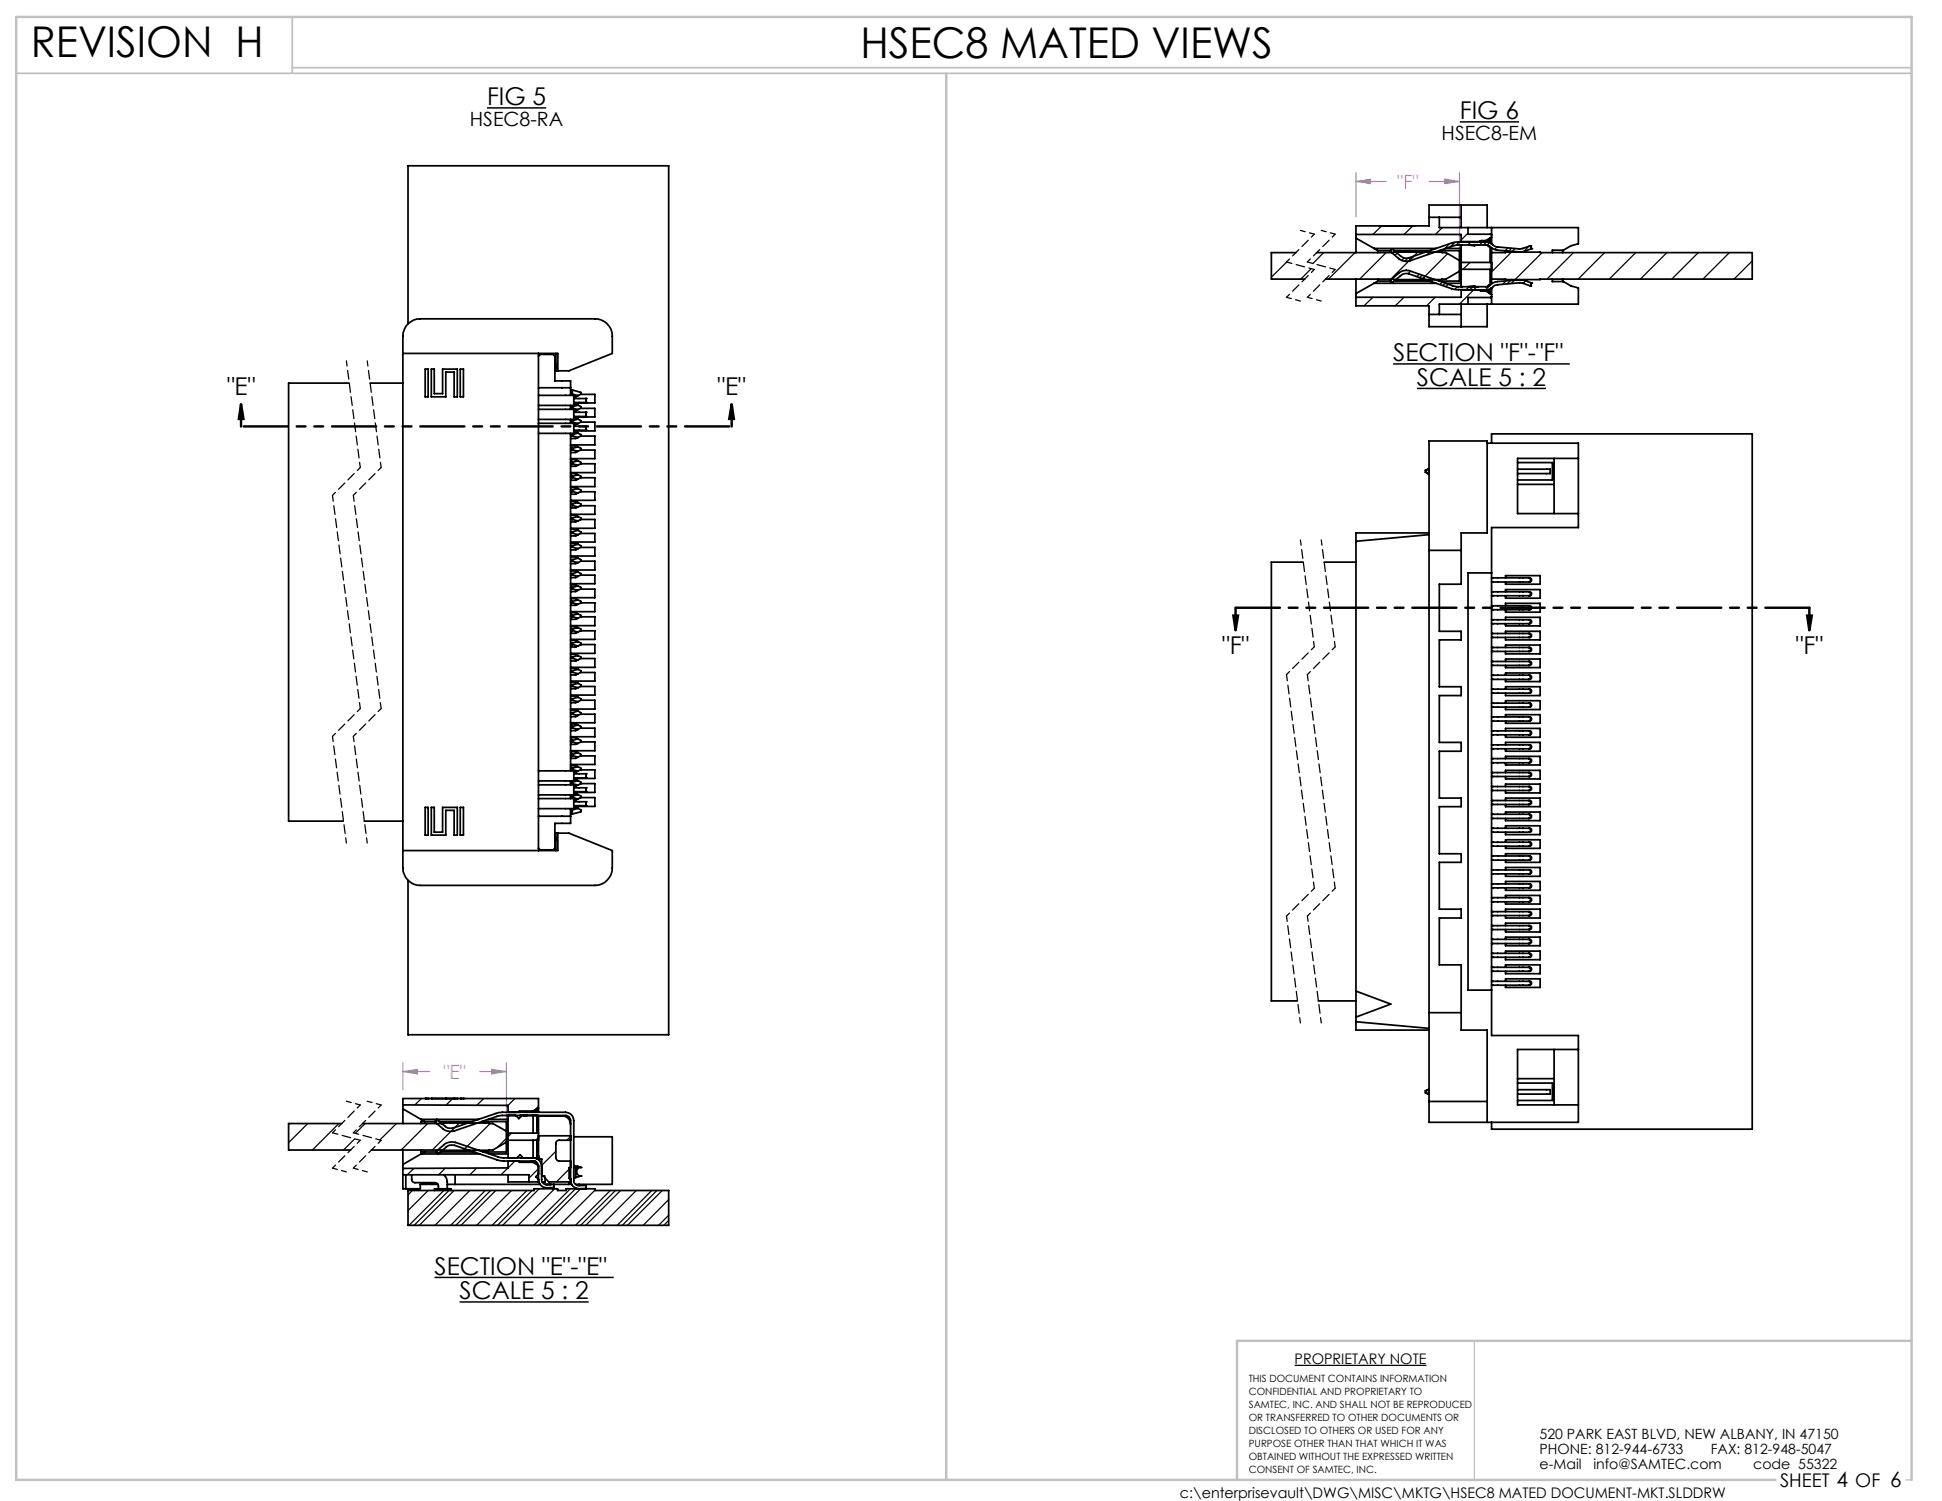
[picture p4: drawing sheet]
<svg xmlns="http://www.w3.org/2000/svg" width="279mm" height="216mm" viewBox="0 0 279 216" stroke-linecap="round" stroke-linejoin="round" font-family="sans-serif">
<path d="M212.1 192.9v20M274.2 212.9h.8" fill="none" stroke="#c0c0c0" stroke-width=".18"/>
<path d="M2.3 10.5h272.7M42.1 2.4v8.1M42.1 9.7h232.9" fill="none" stroke="#c0c0c0" stroke-width=".25"/>
<path d="M136.1 10.5v202.4M275 192.9h-97v20M255.4 212.9h-253.1v-210.5h272.7v210.5" fill="none" stroke="#c0c0c0" stroke-width=".35"/>
<path d="M70.1 15.5h8.5M210 17.5h8.5M200.4 52.3h25.4M203.9 55.9h18.5M62.5 183.7h25.8M66.1 187.3h18.6" fill="none" stroke="#000" stroke-width=".21"/>
<path d="M34.7 58.1l.3 2.2h-.6zM34.7 58.1v3.2M105.3 58.1l.3 2.2h-.7zM105.3 58.1v3.2M177.4 88.5h.7l-.3 2.2zM177.8 87.4v3.3M260 88.5h.7l-.4 2.2zM260.3 87.4v3.3" fill="none" stroke="#000" stroke-width=".35"/>
<path d="M195.1 26.1l2.1-.3v.6zM195.1 24.8v6.4M195.1 26.1h4.3M205.6 26.1h4.4M207.9 25.8l2.1 .3-2.1 .3zM210 24.8v11.4M58 154.1l2.1-.3v.7zM58 152.9v3.8M58 154.1h3.8M69 154.1h3.8M70.7 153.8l2.1 .3-2.1 .4zM72.8 152.9v8.5" fill="none" stroke="#f0f" stroke-width=".18"/>
<path d="M185.1 37.7l4 1.1M188.1 37.7l4 1.1M49.8 51.9l2 15.3M52.8 51.9l2 15.3M187.1 77.7l2 15.3M190.1 77.7l2 15.3M47.8 105.9l2 15.4M50.8 105.9l2 15.4M185.1 131.8l2 15.3M188.1 131.8l2 15.3M47.8 162.9l4 1.1M50.8 162.9l4 1.1" fill="none" stroke="#000" stroke-width=".18" stroke-dasharray="1.3 .6" stroke-dashoffset=".5"/>
<g fill="none" stroke="#000" stroke-width=".18" stroke-dasharray="1.3 .6" stroke-dashoffset=".7">
<path d="M189.1 33.7l-4 4M189.1 38.8l-4 4M192.1 33.7l-4 4M192.1 38.8l-4 4M51.8 67.2l-4 4M54.8 67.2l-4 4M189.1 93l-4 4M192.1 93l-4 4M51.8 101.9l-4 4M54.8 101.9l-4 4M189.1 127.8l-4 4M192.1 127.8l-4 4"/>
<path d="M51.8 158.9l-4 4M54.8 158.9l-4 4M51.8 164l-4 4M54.8 164l-4 4"/>
</g>
<path d="M47.8 71.2l4 30.7M50.8 71.2l4 30.7M185.1 97l4 30.8M188.1 97l4 30.8" fill="none" stroke="#000" stroke-width=".18" stroke-dasharray="1.3 .6" stroke-dashoffset=".4"/>
<path d="M187.1 33.1l2 .6M190.1 33.1l2 .6M185.1 42.8l2 .5M188.1 42.8l2 .5M49.8 158.4l2 .5M52.8 158.4l2 .5M47.8 168l2 .6M50.8 168l2 .6" fill="none" stroke="#000" stroke-width=".18" stroke-dasharray="1.3 .6" stroke-dashoffset=".6"/>
<path d="M34.7 61.3h70.6" fill="none" stroke="#000" stroke-width=".35" stroke-dasharray="6.3 1.3 1.3 1.3 1.3 1.3" stroke-dashoffset="-.4"/>
<path d="M177.8 87.4h82.5" fill="none" stroke="#000" stroke-width=".35" stroke-dasharray="6.3 1.3 1.3 1.3 1.3 1.3"/>
<g fill="#000">
<path d="M34.7 58.1l.3 2.2h-.6zM105.3 58.1l.3 2.2h-.7z"/>
<path d="M177.4 88.5h.7l-.3 2.2zM260 88.5h.7l-.4 2.2z"/>
</g>
<path d="M70.7 153.8l2.1 .3-2.1 .4zM58 154.1l2.1-.3v.7zM195.1 26.1l2.1-.3v.6zM207.9 25.8l2.1 .3-2.1 .3z" fill="#f0f"/>
<g fill="none" stroke="#000" stroke-width=".25">
<path d="M186.4 36.3h-3.5v3.8h4.8M189.4 36.3h18.1h.5l2 1.2M195.1 33.7v2.6M195.1 33.7h15.1v1.1M195.1 34.3l2.6 1.4M197.7 35.7h8.9M197.7 35.7l.5 .4M198.2 36.1h1.9M198.2 36.1v.2M198.4 32.5h.1M198.8 32.5h.1M199.2 32.5h.1"/>
<path d="M200.3 35.8h.1M200.3 35.8l-.2 .3M200.6 36.1h5.1M201.1 32.5h.1M202.2 32.5h.1M202.6 32.5h.1M203 32.5h.1M203.4 32.5h.1M205.6 31.3h4.6M207.1 31.3v1.4h20v2.4l-1.1 .2-1.1 .7h-1.6v.3M207.1 36.1h2.9v4.3h-2.9M208 35.7h2.2"/>
<path d="M210 39l-2 1.1-.5 .1-16.8-.1M210.2 35.2v6M210.2 35.2h.1M210.2 29.5v3.2M210.2 37.7h4.4M210.2 38.7h4.4M211.2 32.7v1h3.3l.1 .1M211.2 35.2l1 .1v-.1M212 35.2l-2.8 .1-6.3 2.2a1.6 1.6 0 0 1-1.7-.3l-1.1-1v-.1M212 35.2h.6M212.6 35.2h1.4l1.2 .7 3.4 .3h.7l1-.4M213.7 34.8l.6 .1 .9 .6 3.4 .3h.4l1.2-.5"/>
<path d="M213.7 34.8l-4.5 .1-6.5 2.2a1.32 1.32 0 0 1-1.2-.3l-1.2-1M213.7 34.8h.8l.1 .3M213.8 34.6l-.3 .1h-3.3M213.8 34.6h-.7l-.3 .1M214 35.2l.2 .3v-.2M214 32.7v-3.2h-8.4v3h-10.5v1.2M214.2 34.4v.4M214.4 34.2v.6M214.4 35.5v2.2M214.4 38.7v2.3M214.6 36.3h37.5v3.8h-37.5M214.6 32.7v2.4"/>
<path d="M214.6 35.7v5.1M214.6 34.1l-.8 .5M220.2 35.3h.1M220.2 35.3l.1 .5M220.3 35.8h.1M224.8 36v.3M50.2 55.1h-8.7v63h7.9M53.2 55.1h4.8M58 50.8h22.3v2.5M58.7 46.6v-22.8h37.5v125h-37.5v-22.2M61.2 53.1h.4v4h-.4zM62.1 53.1h.4v3.5h1.2v-3.5h2.1v4h-.5v-3.6h-1.2v3.6h-2z"/>
<path d="M66.2 53.1h.5v4h-.5zM77.5 58.9h5v1.4h-5M77.5 56.9h5v1.4h-5M77.5 55.8h4.6M77.5 51.2l.2-.2h1.9l.2 .2v3.6h2.3v2.1M77.5 50.8v71.5M79.8 52.4h.2v.4h-.2M79.8 53.3h2l6.3-2.5v-2.4a2.47 2.47 0 0 0-2.5-2.5h-25.1a2.47 2.47 0 0 0-2.5 2.5v76.4a2.53 2.53 0 0 0 2.5 2.6h25.1a2.53 2.53 0 0 0 2.5-2.6v-2.5l-6.3-2.5h-2M80 50.8v1.6M80 52.8v.5M82.1 58.3v.6M82.1 56.1h.2"/>
<path d="M82.1 56.7h.2M82.1 58.5h.2M82.1 58.7h.2M82.3 56.1l1.3 .3v.3l-.5 .2M82.3 56.7l.8 .2M82.3 56.1v.6M82.3 58.5v.2M82.3 58.7l.8 .2M82.5 59.9h1.8M82.5 59.3h1.8M82.5 57.9h1.8M82.5 57.3h1.8"/>
<path d="M82.5 58.1l.6 .2M83.1 58.3l.5 .2v.2l-.5 .2M83.1 56.9l-.3 .2h-.3M83.1 58.3l-.8 .2M83.1 58.9l-.3 .2h-.3M83.5 56.7h2.1v1.3h-3.1M83.5 58.7h2.1v1.3h-3.1M84.3 59.9h.1M84.3 59.3h.1M84.3 57.9h.1M84.3 57.3h.1M84.3 57.3v.6"/>
<path d="M84.3 59.3v.6M195.1 40.1v2.7M195.1 42.8v1.2h10.5v3h8.4v-3.3M197.7 40.7l-2.6 1.5M197.7 40.7h8.9M198.2 40.4h1.9M198.2 40.4l-.5 .3M198.2 40.1v.3M200.1 40.4v-.1l1.1-1a1.6 1.6 0 0 1 1.7-.3l6.3 2.2h2.8M200.1 40.4l.2 .3M200.3 40.7l1.2-1a1.32 1.32 0 0 1 1.2-.3l6.5 2.2 4.5 .1M200.3 40.7h.1"/>
<path d="M200.6 40.4h5.1M205.6 45.2h4.6M208 40.7h2.2M210.2 41.2h.1M210.2 41.7v1.1h-15.1M210.2 43.7v3.3M210.2 41.7h3.3l.3 .2M211.2 41.2l1-.1v.1M212 41.2h.1M212 41.2h.6M212.8 41.7l.3 .2h.7M213.8 41.9l.8 .5"/>
<path d="M214.2 41.2v-.2l-.2 .2M214.2 41.7v.4M214.4 41.7v.6M214.6 41.4l-.1 .3h-.8M214.6 42.7l-.1 .1h-3.3v.9M214.6 41.4v2.3M220.2 41.1l-1.2-.4h-.4l-3.4 .3-1 .6-.5 .1M220.2 41.1h.1M220.3 40.7l-1-.4h-.7l-3.4 .2-1.2 .7h-1.4M220.3 40.7h.1M220.3 40.7l-.1 .4M223.3 40.1v.4h1.6l1.1 .6 1.1 .3v2.3h-20v1.5"/>
<path d="M224.8 40.1v.4M77.5 60.9h5v1.4h-5M82.1 60.7h.2M82.1 66.7h.2M82.1 74.7h.2M82.1 60.3v.6M82.1 62.3v48.6M82.1 60.5h.2M82.1 62.5h.2M82.1 62.7h.2M82.1 64.5h.2M82.1 64.1h.7l.3 .2"/>
<path d="M82.1 64.7h.2M82.1 66.5h.2M82.1 66.1h.7l.3 .2M82.1 68.5h.2M82.1 68.1h.7l.3 .2M82.1 68.7h.2M82.1 70.5h.2M82.1 70.1h.7l.3 .2M82.1 70.7h.2M82.1 72.5h.2M82.1 72.1h.7l.3 .2M82.1 72.7h.2"/>
<path d="M82.1 74.5h.2M82.1 74.1h.7l.3 .2M82.1 76.5h.2M82.1 76.1h.7l.3 .2M82.1 76.7h.2M82.1 78.5h.2M82.1 78.1h.7l.3 .2M82.1 78.7h.2M82.3 60.5v.2M82.3 62.5v.2M82.3 64.5v.2M82.3 66.5v.2"/>
<path d="M82.3 68.5v.2M82.3 70.5v.2M82.3 72.5v.2M82.3 74.5v.2M82.3 76.5v.2M82.3 78.5v.2M82.3 60.7l.8 .2M82.3 62.7l.8 .2M82.3 64.7l.8 .2M82.3 66.7l.8 .2M82.3 68.7l.8 .2M82.3 70.7l.8 .2"/>
<path d="M82.3 72.7l.8 .2M82.3 74.7l.8 .2M82.3 76.7l.8 .2M82.3 78.7l.8 .2M82.5 61.9h1.8M82.5 61.3h1.8M82.5 60.1h.3l.3 .2M82.5 62.1h.3l.3 .2M83.1 60.3l.5 .2v.2l-.5 .2M83.1 62.3l.5 .2v.2l-.5 .2M83.1 64.3l.5 .2v.2l-.5 .2M83.1 66.3l.5 .2v.2l-.5 .2"/>
<path d="M83.1 68.3l.5 .2v.2l-.5 .2M83.1 70.3l.5 .2v.2l-.5 .2M83.1 72.3l.5 .2v.2l-.5 .2M83.1 74.3l.5 .2v.2l-.5 .2M83.1 76.3l.5 .2v.2l-.5 .2M83.1 78.3l.5 .2v.2l-.5 .2M83.1 60.3l-.8 .2M83.1 60.9l-.6 .2M83.1 62.3l-.8 .2M83.1 62.9l-.3 .2h-.7M83.1 64.3l-.8 .2M83.1 64.9l-.3 .2h-.7"/>
<path d="M83.1 66.3l-.8 .2M83.1 66.9l-.3 .2h-.7M83.1 68.3l-.8 .2M83.1 68.9l-.3 .2h-.7M83.1 70.3l-.8 .2M83.1 70.9l-.3 .2h-.7M83.1 72.3l-.8 .2M83.1 72.9l-.3 .2h-.7M83.1 74.3l-.8 .2M83.1 74.9l-.3 .2h-.7M83.1 76.3l-.8 .2M83.1 76.9l-.3 .2h-.7"/>
<path d="M83.1 78.3l-.8 .2M83.1 78.9l-.3 .2h-.7M83.5 60.7h2.1v1.3h-3.1M83.5 62.7h2.1v1.3h-3.5M83.5 64.7h2.1v1.3h-3.5M83.5 66.7h2.1v1.3h-3.5M83.5 68.7h2.1v1.3h-3.5M83.5 70.7h2.1v1.3h-3.5M83.5 72.7h2.1v1.3h-3.5M83.5 74.7h2.1v1.3h-3.5M83.5 76.7h2.1v1.3h-3.5M83.5 78.7h2.1v1.3h-3.5"/>
<path d="M84.3 61.9h.1M84.3 61.3h.1M84.3 61.3v.6M205.6 68.1h.1M205.6 67.5l-.5 .1v.3l.5 .2M205.6 67.5v.6M205.6 67.5h.1M205.6 76.7h-10.5v71.5h10.5M205.6 79.2h4.6M205.6 76.9l-10.5 1M214 63.7h13.1v12.2h-12.5v73h12.5v12.5h-21.5v-98h8.4v13.3h-3.8v7.3h-3.1v6.8h3.1v1.2h-3.1v6.8h3.1v1.2h-3.1v6.8h3.1v1.3h-3.1v6.7h3.1v1.2h-3.1v6.8h3.1v1.2h-3.1v6.8h3.1v1.2h-3.1v6.8h3.1v9.4h3.8v13.2M214.6 63.7v-1.3h37.5v100h-37.5v-1"/>
<path d="M218.3 67.5h4.7v.6h-4.7M218.3 66.5h5v2.5h-5M218.3 69.7h5.3M223.6 65.9v8M227.1 65.9h-8.8v8h8.8M82.1 80.7h.2M82.1 86.7h.2M82.1 92.7h.2M82.1 80.5h.2M82.1 80.1h.7l.3 .2M82.1 82.5h.2M82.1 82.1h.7l.3 .2"/>
<path d="M82.1 82.7h.2M82.1 84.5h.2M82.1 84.1h.7l.3 .2M82.1 84.7h.2M82.1 86.5h.2M82.1 86.1h.7l.3 .2M82.1 88.5h.2M82.1 88.1h.7l.3 .2M82.1 88.7h.2M82.1 90.5h.2M82.1 90.1h.7l.3 .2M82.1 90.7h.2"/>
<path d="M82.1 92.5h.2M82.1 92.1h.7l.3 .2M82.1 94.5h.2M82.1 94.1h.7l.3 .2M82.1 94.7h.2M82.1 96.5h.2M82.1 96.1h.7l.3 .2M82.1 96.7h.2M82.1 98.5h.2M82.1 98.1h.7l.3 .2M82.1 98.7h.2M82.3 80.5v.2"/>
<path d="M82.3 82.5v.2M82.3 84.5v.2M82.3 86.5v.2M82.3 88.5v.2M82.3 90.5v.2M82.3 92.5v.2M82.3 94.5v.2M82.3 96.5v.2M82.3 98.5v.2M82.3 80.7l.8 .2M82.3 82.7l.8 .2M82.3 84.7l.8 .2"/>
<path d="M82.3 86.7l.8 .2M82.3 88.7l.8 .2M82.3 90.7l.8 .2M82.3 92.7l.8 .2M82.3 94.7l.8 .2M82.3 96.7l.8 .2M82.3 98.7l.8 .2M83.1 80.3l.5 .2v.2l-.5 .2M83.1 82.3l.5 .2v.2l-.5 .2M83.1 84.3l.5 .2v.2l-.5 .2M83.1 86.3l.5 .2v.2l-.5 .2M83.1 88.3l.5 .2v.2l-.5 .2"/>
<path d="M83.1 90.3l.5 .2v.2l-.5 .2M83.1 92.3l.5 .2v.2l-.5 .2M83.1 94.3l.5 .2v.2l-.5 .2M83.1 96.3l.5 .2v.2l-.5 .2M83.1 98.3l.5 .2v.2l-.5 .2M83.1 80.3l-.8 .2M83.1 80.9l-.3 .2h-.7M83.1 82.3l-.8 .2M83.1 82.9l-.3 .2h-.7M83.1 84.3l-.8 .2M83.1 84.9l-.3 .2h-.7M83.1 86.3l-.8 .2"/>
<path d="M83.1 86.9l-.3 .2h-.7M83.1 88.3l-.8 .2M83.1 88.9l-.3 .2h-.7M83.1 90.3l-.8 .2M83.1 90.9l-.3 .2h-.7M83.1 92.3l-.8 .2M83.1 92.9l-.3 .2h-.7M83.1 94.3l-.8 .2M83.1 94.9l-.3 .2h-.7M83.1 96.3l-.8 .2M83.1 96.9l-.3 .2h-.7M83.1 98.3l-.8 .2"/>
<path d="M83.1 98.9l-.3 .2h-.7M83.5 80.7h2.1v1.3h-3.5M83.5 82.7h2.1v1.3h-3.5M83.5 84.7h2.1v1.3h-3.5M83.5 86.7h2.1v1.3h-3.5M83.5 88.7h2.1v1.3h-3.5M83.5 90.7h2.1v1.3h-3.5M83.5 92.7h2.1v1.3h-3.5M83.5 94.7h2.1v1.3h-3.5M83.5 96.7h2.1v1.3h-3.5M83.5 98.7h2.1v1.3h-3.5M187.5 80.9h-4.6v63.1h3.8"/>
<path d="M190.5 80.9h4.6M214.6 83.1h5.5a.31 .31 0 0 1 .2 .3 .31 .31 0 0 1-.2 .3h-5.5M214.6 95.1h5.5a.28 .28 0 0 1 .2 .3 .28 .28 0 0 1-.2 .3h-5.5M214.6 93.1h5.5a.28 .28 0 0 1 .2 .3 .28 .28 0 0 1-.2 .3h-5.5M214.6 99.1h5.5a.28 .28 0 0 1 .2 .3 .28 .28 0 0 1-.2 .3h-5.5M214.6 89.1h5.5a.28 .28 0 0 1 .2 .3 .28 .28 0 0 1-.2 .3h-5.5M214.6 85.1h5.5a.28 .28 0 0 1 .2 .3 .28 .28 0 0 1-.2 .3h-5.5M214.6 91.1h5.5a.28 .28 0 0 1 .2 .3 .28 .28 0 0 1-.2 .3h-5.5M214.6 87.1h5.5a.28 .28 0 0 1 .2 .3 .28 .28 0 0 1-.2 .3h-5.5M214.6 97.1h5.5a.31 .31 0 0 1 .2 .3 .31 .31 0 0 1-.2 .3h-5.5M214.6 82.4h-3.4v60h3.4M216.6 83.1v-.3h5v1.2h-5v-.3"/>
<path d="M216.6 85.1v-.3h5v1.2h-5v-.3M216.6 87.1v-.3h5v1.3h-5v-.4M216.6 89.1v-.3h5v1.2h-5v-.3M216.6 91.1v-.3h5v1.2h-5v-.3M216.6 93.1v-.3h5v1.3h-5v-.4M216.6 95.1v-.3h5v1.2h-5v-.3M216.6 97.1v-.3h5v1.2h-5v-.3M216.6 99.1v-.3h5v1.2h-5v-.3M220 83.1a.31 .31 0 0 1 .2 .3 .31 .31 0 0 1-.2 .3M220 95.1a.28 .28 0 0 1 .2 .3 .28 .28 0 0 1-.2 .3M220 93.1a.28 .28 0 0 1 .2 .3 .28 .28 0 0 1-.2 .3M220 99.1a.28 .28 0 0 1 .2 .3 .28 .28 0 0 1-.2 .3"/>
<path d="M220 89.1a.28 .28 0 0 1 .2 .3 .28 .28 0 0 1-.2 .3M220 85.1a.28 .28 0 0 1 .2 .3 .28 .28 0 0 1-.2 .3M220 91.1a.28 .28 0 0 1 .2 .3 .28 .28 0 0 1-.2 .3M220 87.1a.28 .28 0 0 1 .2 .3 .28 .28 0 0 1-.2 .3M220 97.1a.31 .31 0 0 1 .2 .3 .31 .31 0 0 1-.2 .3M52.4 118.1h5.6M61.2 116.1h.4v4h-.4zM62.1 116.1h.4v3.6h1.2v-3.6h2.1v4h-.5v-3.5h-1.2v3.5h-2zM66.2 116.1h.5v4h-.5zM77.5 114.9h5v1.4h-5M77.5 112.9h5v1.4h-5M77.5 110.9h5v1.4h-5"/>
<path d="M77.5 117.4h4.6M80 119.8v.6M80.3 119.8v2.5h-22.3M82.1 116.3v2.1h-2.3v3.6l-.2 .2h-1.9l-.2-.2M82.1 100.7h.2M82.1 106.7h.2M82.1 112.7h.2M82.1 112.3v.6M82.1 114.3v.6M82.1 100.5h.2M82.1 100.1h.7l.3 .2M82.1 102.5h.2"/>
<path d="M82.1 102.1h.7l.3 .2M82.1 102.7h.2M82.1 104.5h.2M82.1 104.1h.7l.3 .2M82.1 104.7h.2M82.1 106.5h.2M82.1 106.1h.7l.3 .2M82.1 108.5h.2M82.1 108.1h.7l.3 .2M82.1 108.7h.2M82.1 110.5h.2M82.1 110.1h.7l.3 .2"/>
<path d="M82.1 110.7h.2M82.1 112.5h.2M82.1 114.5h.2M82.1 114.7h.2M82.1 116.5h.2M82.1 117.1h.2M82.3 100.5v.2M82.3 102.5v.2M82.3 104.5v.2M82.3 106.5v.2M82.3 108.5v.2M82.3 110.5v.2"/>
<path d="M82.3 112.5v.2M82.3 114.5v.2M82.3 116.5v.6M82.3 100.7l.8 .2M82.3 102.7l.8 .2M82.3 104.7l.8 .2M82.3 106.7l.8 .2M82.3 108.7l.8 .2M82.3 110.7l.8 .2M82.3 112.7l.8 .2M82.3 114.7l.8 .2M82.5 115.9h1.8"/>
<path d="M82.5 115.3h1.8M82.5 113.9h1.8M82.5 113.3h1.8M82.5 111.9h1.8M82.5 111.3h1.8M82.5 112.1h.3l.3 .2M82.5 114.1h.3l.3 .2M82.5 116.1l.6 .2M83.1 100.3l.5 .2v.2l-.5 .2M83.1 102.3l.5 .2v.2l-.5 .2M83.1 104.3l.5 .2v.2l-.5 .2M83.1 106.3l.5 .2v.2l-.5 .2"/>
<path d="M83.1 108.3l.5 .2v.2l-.5 .2M83.1 110.3l.5 .2v.2l-.5 .2M83.1 112.3l.5 .2v.2l-.5 .2M83.1 114.3l.5 .2v.2l-.5 .2M83.1 116.3l.5 .2v.3l-1.3 .3M83.1 100.3l-.8 .2M83.1 100.9l-.3 .2h-.7M83.1 102.3l-.8 .2M83.1 102.9l-.3 .2h-.7M83.1 104.3l-.8 .2M83.1 104.9l-.3 .2h-.7M83.1 106.3l-.8 .2"/>
<path d="M83.1 106.9l-.3 .2h-.7M83.1 108.3l-.8 .2M83.1 108.9l-.3 .2h-.7M83.1 110.3l-.8 .2M83.1 110.9l-.3 .2h-.3M83.1 112.3l-.8 .2M83.1 112.9l-.6 .2M83.1 114.3l-.8 .2M83.1 114.9l-.6 .2M83.1 116.3l-.8 .2M83.5 100.7h2.1v1.3h-3.5M83.5 102.7h2.1v1.3h-3.5"/>
<path d="M83.5 104.7h2.1v1.3h-3.5M83.5 106.7h2.1v1.3h-3.5M83.5 108.7h2.1v1.3h-3.5M83.5 110.7h2.1v1.3h-3.1M83.5 112.7h2.1v1.3h-3.1M83.5 114.7h2.1v1.3h-3.1M84.3 115.9h.1M84.3 115.3h.1M84.3 113.9h.1M84.3 113.3h.1M84.3 111.9h.1M84.3 111.3h.1"/>
<path d="M84.3 111.3v.6M84.3 113.3v.6M84.3 115.3v.6M214.6 119.1h5.5a.28 .28 0 0 1 .2 .3 .28 .28 0 0 1-.2 .3h-5.5M214.6 109.1h5.5a.31 .31 0 0 1 .2 .3 .31 .31 0 0 1-.2 .3h-5.5M214.6 101.1h5.5a.28 .28 0 0 1 .2 .3 .28 .28 0 0 1-.2 .3h-5.5M214.6 103.1h5.5a.31 .31 0 0 1 .2 .3 .31 .31 0 0 1-.2 .3h-5.5M214.6 113.1h5.5a.28 .28 0 0 1 .2 .3 .28 .28 0 0 1-.2 .3h-5.5M214.6 107.1h5.5a.28 .28 0 0 1 .2 .3 .28 .28 0 0 1-.2 .3h-5.5M214.6 111.1h5.5a.28 .28 0 0 1 .2 .3 .28 .28 0 0 1-.2 .3h-5.5M214.6 105.1h5.5a.28 .28 0 0 1 .2 .3 .28 .28 0 0 1-.2 .3h-5.5M214.6 117.1h5.5a.31 .31 0 0 1 .2 .3 .31 .31 0 0 1-.2 .3h-5.5"/>
<path d="M214.6 115.1h5.5a.28 .28 0 0 1 .2 .3 .28 .28 0 0 1-.2 .3h-5.5M216.6 101.1v-.3h5v1.3h-5v-.4M216.6 103.1v-.3h5v1.2h-5v-.3M216.6 105.1v-.3h5v1.2h-5v-.3M216.6 107.1v-.3h5v1.3h-5v-.4M216.6 109.1v-.3h5v1.2h-5v-.3M216.6 111.1v-.3h5v1.2h-5v-.3M216.6 113.1v-.3h5v1.3h-5v-.4M216.6 115.1v-.3h5v1.2h-5v-.3M216.6 117.1v-.3h5v1.2h-5v-.3M216.6 119.1v-.3h5v1.3h-5v-.4M220 119.1a.28 .28 0 0 1 .2 .3 .28 .28 0 0 1-.2 .3"/>
<path d="M220 109.1a.31 .31 0 0 1 .2 .3 .31 .31 0 0 1-.2 .3M220 101.1a.28 .28 0 0 1 .2 .3 .28 .28 0 0 1-.2 .3M220 103.1a.31 .31 0 0 1 .2 .3 .31 .31 0 0 1-.2 .3M220 113.1a.28 .28 0 0 1 .2 .3 .28 .28 0 0 1-.2 .3M220 107.1a.28 .28 0 0 1 .2 .3 .28 .28 0 0 1-.2 .3M220 111.1a.28 .28 0 0 1 .2 .3 .28 .28 0 0 1-.2 .3M220 105.1a.28 .28 0 0 1 .2 .3 .28 .28 0 0 1-.2 .3M220 117.1a.31 .31 0 0 1 .2 .3 .31 .31 0 0 1-.2 .3M220 115.1a.28 .28 0 0 1 .2 .3 .28 .28 0 0 1-.2 .3M79.8 120.4h.2v.5h-.2M80 120.9v1.4M214.6 127.1h5.5a.28 .28 0 0 1 .2 .3 .28 .28 0 0 1-.2 .3h-5.5"/>
<path d="M214.6 121.1h5.5a.28 .28 0 0 1 .2 .3 .28 .28 0 0 1-.2 .3h-5.5M214.6 123.1h5.5a.31 .31 0 0 1 .2 .3 .31 .31 0 0 1-.2 .3h-5.5M214.6 129.1h5.5a.31 .31 0 0 1 .2 .3 .31 .31 0 0 1-.2 .3h-5.5M214.6 125.1h5.5a.28 .28 0 0 1 .2 .3 .28 .28 0 0 1-.2 .3h-5.5M214.6 131.1h5.5a.28 .28 0 0 1 .2 .3 .28 .28 0 0 1-.2 .3h-5.5M214.6 135.1h5.5a.31 .31 0 0 1 .2 .3 .31 .31 0 0 1-.2 .3h-5.5M214.6 139.1h5.5a.28 .28 0 0 1 .2 .3 .28 .28 0 0 1-.2 .3h-5.5M214.6 133.1h5.5a.28 .28 0 0 1 .2 .3 .28 .28 0 0 1-.2 .3h-5.5M214.6 137.1h5.5a.28 .28 0 0 1 .2 .3 .28 .28 0 0 1-.2 .3h-5.5M216.6 121.1v-.3h5v1.2h-5v-.3M216.6 123.1v-.3h5v1.2h-5v-.3M216.6 125.1v-.3h5v1.2h-5v-.3"/>
<path d="M216.6 127.1v-.3h5v1.3h-5v-.4M216.6 129.1v-.3h5v1.2h-5v-.3M216.6 131.1v-.3h5v1.2h-5v-.3M216.6 133.1v-.3h5v1.3h-5v-.4M216.6 135.1v-.3h5v1.2h-5v-.3M216.6 137.1v-.3h5v1.2h-5v-.3M216.6 139.1v-.3h5v1.3h-5v-.4M220 127.1a.28 .28 0 0 1 .2 .3 .28 .28 0 0 1-.2 .3M220 121.1a.28 .28 0 0 1 .2 .3 .28 .28 0 0 1-.2 .3M220 123.1a.31 .31 0 0 1 .2 .3 .31 .31 0 0 1-.2 .3M220 129.1a.31 .31 0 0 1 .2 .3 .31 .31 0 0 1-.2 .3M220 125.1a.28 .28 0 0 1 .2 .3 .28 .28 0 0 1-.2 .3"/>
<path d="M220 131.1a.28 .28 0 0 1 .2 .3 .28 .28 0 0 1-.2 .3M220 135.1a.31 .31 0 0 1 .2 .3 .31 .31 0 0 1-.2 .3M220 139.1a.28 .28 0 0 1 .2 .3 .28 .28 0 0 1-.2 .3M220 133.1a.28 .28 0 0 1 .2 .3 .28 .28 0 0 1-.2 .3M220 137.1a.28 .28 0 0 1 .2 .3 .28 .28 0 0 1-.2 .3M58 158.9l15.1 .1v1M58 159.5l2.6 1.5M61.2 158h.1M61.6 158h.1M62.1 158h.1M64.1 158h.1M65.3 158h.1"/>
<path d="M65.8 158h.1M66.2 158h.1M66.7 158h.1M76.7 159.8l-.3 .2M76.7 159.8h-2v.2M77 159.6v.4M77.3 159.5v.5M77.5 160v-2h-19.5v3.6M77.5 159.4l-.8 .4M189.7 144h5.4M195.1 147l10.5 .9M195.1 142.6l5 1.8-5 1.9"/>
<path d="M205.6 157.4h.1M205.6 156.7l-.5 .2v.3l.5 .2M205.6 156.7v.7M205.6 156.7h.1M205.6 158.4h8.4M205.6 145.7h4.6M214.6 141.1h5.5a.28 .28 0 0 1 .2 .3 .28 .28 0 0 1-.2 .3h-5.5M216.6 141.1v-.3h5v1.2h-5v-.3M218.3 156.7h4.7v.7h-4.7M218.3 155.8h5v2.5h-5M218.3 155.2h5.3M220 141.1a.28 .28 0 0 1 .2 .3 .28 .28 0 0 1-.2 .3"/>
<path d="M223.6 151v7.9M227.1 151h-8.8v7.9h8.8M49.2 161.6h-7.7v3.8h8.9M52.2 161.6l18.1-.1 .6 .1 1.9 1.1M58 165.4v5.6h2.5v-.6h2.5M58 169h18.1v1M58.4 169v2M58.7 171.2h18.1v-.2h3.4v.2h1.3v-.2h4.1v.2h10.6v5h-37.5zM59.2 169v.6a.48 .48 0 0 0 .5 .5h2.9a.49 .49 0 0 1 .5 .5v.4M60.6 161h8.3M60.6 166l-2.6 1.5M60.6 166h8.4"/>
<path d="M60.6 165.4v.3h2.2M60.6 161l.5 .3M61.1 165.7l-.5 .3M62.5 171.2v-.2h2.4v.2M62.6 161.3h-2v.3M62.6 161.4l1.1 .9a1.88 1.88 0 0 0 1.7 .4l6.7-2.3h9.3a.72 .72 0 0 1 .7 .8v8.8h-3.1l-.6-.6v-.2h-.3l-.2-.3M62.8 165.6l1.1-1a1.93 1.93 0 0 1 1.6-.3l6.5 2.2 5 .1M62.8 165.6h-.1l.3 .4 .1-.1M62.8 165.6l.3 .3M62.9 161.1l1.1 .9a1.23 1.23 0 0 0 1.2 .2l6.6-2.2h9.6a1.2 1.2 0 0 1 1.1 1.2v8.6a.73 .73 0 0 0 .8 .7h1v.5a2.17 2.17 0 0 1-1.6-.2l-.4-.3-.2-.7M62.9 161.1l-.1-.1-.3 .4h.1M62.9 161.1l-.3 .3"/>
<path d="M63.1 165.9l1.1-.9a1.23 1.23 0 0 1 1.2-.3l6.6 2.3h4.7a.72 .72 0 0 1 .8 .7M63.2 161.3h4.7M63.4 165.7h4.7M63.9 169l.2 .3a2.57 2.57 0 0 1 .2 1.7M64.3 170.4h13.4M65.5 169v1.4M69.3 161.3h3.5v4.4h-3.3M70.2 161h2.9M70.4 166h2.7M72.8 164.3l-1.9 1.1-.6 .1-16.9-.1M73.1 160.4h.1M73.1 166.5h.1"/>
<path d="M73.1 169v1h4.4M73.1 164h4.4M73.1 167v1l-15.1 .1M73.1 160.4v6.1M73.1 163h4.4M74.1 160.4l.5 .5 .4-.3-.2-.2M74.3 166.5l.5-.4 .3 .3-.1 .1M74.7 167v.2h2M75.3 160.4h.1M75.3 160.4h.4M75.5 166.5h.1M75.5 166.5h.4"/>
<path d="M75.7 160.4h.1M75.9 166.5h.1M76.4 167l.3 .2M76.7 167.2l.8 .4v2.4M76.7 160.4v2.6M76.7 164v2.5M76.7 166.5a1.2 1.2 0 0 1 1.2 1.2M77 160.4h.1M77 167v.4M77.3 160.4v2.6M77.3 164v2.7M77.3 167.3v.2"/>
<path d="M77.5 166.2a.49 .49 0 0 0 .5 .6l-.1 2.9a.73 .73 0 0 0 .8 .7h1M77.5 169.7a1.21 1.21 0 0 0 1.2 1.2l1-.1v-.4M77.5 160.5h3.4a1.21 1.21 0 0 1 1.2 1.2M77.5 160.4v6.4M77.5 163.4h4.6M77.5 168.9l-.4 .4 .4 .3M78.4 169.4v.6h-.4M78.5 170.4h.9M79.1 170.4h.1M79.6 170.8v.2M79.7 170.4h2.5M81.8 170v.4"/>
<path d="M82.1 164h-1.6a.48 .48 0 0 0-.5 .5v2a.48 .48 0 0 0 .5 .5h1.6M82.1 168h-.2v1.5h.2M82.5 163.5h5.6v6.9h-5.3M82.5 168h.3M82.5 167.6l.6 .2M82.8 168v1.4M82.8 169.4h-.3M82.9 170.9v.1M83.1 167.8l-.3 .2M83.1 167.8l.5 .1M83.4 170.4l-.4 .1M83.6 169.2h.1"/>
<path d="M83.6 167.9h.1M83.6 167.9a.62 .62 0 0 0-.6 .6 .62 .62 0 0 0 .6 .7M83.6 169.2l-.8 .2"/>
</g>
<g fill="none" stroke="#000" stroke-width=".18">
<path d="M185.1 37.7l-2.2 2.2M188.6 38.7l-1.5 1.4M190.4 36.3l-1.5 1.6M194.9 36.3l-3.8 3.8M198.8 32.5l-1.3 1.2M199.4 36.3l-3.8 3.8M201 36.4l-.3 .3M202 37.1l-.3 .4M202.6 37.1l-.5 .5M202.9 39l-.3 .4M203.3 32.5l-1.3 1.2M204 36.3l-3.9 3.8"/>
<path d="M204.2 39.4l-.4 .4M204.6 39.6l-.3 .3M205 39.7l-.3 .4M206 35.9l-.8 .8M207.5 32.7l-1 1M208.3 36.5l-3.8 3.7M208.5 35.1l-.7 .7M209.3 34.9l-.6 .6M209.9 34.8l-.4 .5M211.2 33.5l-1 1M211.5 37.7l-1 1M211.6 34.8l-.4 .4"/>
<path d="M213.3 34.8l-.4 .4M213.9 34.8l-.5 .4M214.3 34.9l-.3 .3M215.4 35.5l-.4 .4M217 35.7l-.5 .4M217.5 36.3l-2.9 2.8M217.5 35.7l-.4 .4M218 35.7l-.4 .5M220 35.4l-.7 .8M221.9 36.3l-3.9 3.9M226.4 36.3l-3.8 3.8M230.9 36.3l-3.9 3.8"/>
<path d="M235.3 36.3l-3.8 3.8M239.8 36.3l-3.8 3.8M244.3 36.3l-3.8 3.8M248.8 36.3l-3.8 3.8M252.1 37.5l-2.6 2.6M197.5 42.8l-1.2 1.2M202 42.8l-1.3 1.2M206.3 40.1l-.4 .4M206.5 42.8l-1.3 1.2M207.5 40.6l-.3 .3M207.9 40.7l-.3 .4M208.4 40.9l-.4 .3"/>
<path d="M209.7 41.2l-.4 .4M211.3 41.2l-.4 .5M211.9 41.2l-.4 .5M212 41.7l-2 2M212.4 41.3l-.4 .4M214.5 40.9l-.8 .8M216.7 40.4l-.5 .5M217.3 40.4l-.5 .5M217.9 40.3l-.5 .5M219.5 40.4l-.4 .3M60.6 158l-.9 .9M65.1 158l-.9 1"/>
<path d="M69.6 158l-1 1M74.1 158l-1 1M77.5 159.1l-.6 .6M44.3 161.6l-2.8 2.8M48.8 161.6l-3.9 3.8M51 163.8l-1.6 1.6M52.5 161.6l-1.4 1.4M57 161.6l-2.4 2.4M59.3 171.2l-.6 .7M59.5 168.1l-.9 .9M61.5 161.6l-3.8 3.8M61.6 171.2l-2.9 2.9"/>
<path d="M63.9 171.2l-5.1 5M64.1 168l-1 1M64.6 171.2l-5 5M65.3 171.2l-5 5M66.1 161.5l-3.9 3.9M67.6 171.2l-5 5M68.6 168l-1 1M69.8 171.2l-5 5M70.5 161.6l-3.9 3.9M70.6 171.2l-5 5M71.3 171.2l-5 5M72.8 163.8l-1.2 1.2"/>
<path d="M73.6 163l-.5 .5M73.6 171.2l-5 5M74.1 167l-2 2M75.8 171.2l-5 5M76.6 171.2l-5 5M77.5 168.1l-1.4 1.4M77.6 171l-5.3 5.2M77.7 163.4l-.6 .6M79.8 171l-5.3 5.2M80 165.6l-2.1 2M81.9 168.2l-1.9 1.8M82.1 171l-5.3 5.2"/>
<path d="M82.1 163.5l-.5 .5M82.8 171l-5.3 5.2M83.5 171l-5.2 5.2M85.6 171.2l-5.1 5M87.8 171.2l-5 5M88.5 171.2l-5 5M89.3 171.2l-5 5M91.5 171.2l-5 5M93.8 171.2l-5 5M94.5 171.2l-5 5M95.3 171.2l-5 5M96.2 175.5l-.7 .7"/>
<path d="M96.2 174.8l-1.4 1.4M96.2 172.5l-3.7 3.7M186.3 196.4h18.9"/>
</g>
<g font-size="6.1">
<text x="4.4" y="8.2">REVISION H</text>
<text x="123.8" y="8.3">HSEC8 MATED VIEWS</text>
</g>
<g font-size="3.5">
<text x="70.1" y="15.1">FIG 5</text>
<text x="210" y="17.1">FIG 6</text>
<text x="200.4" y="52">SECTION &quot;F&quot;-&quot;F&quot;</text>
<text x="32.7" y="56.9">&quot;E&quot;</text>
<text x="103.2" y="56.9">&quot;E&quot;</text>
<text x="203.9" y="55.5">SCALE 5 : 2</text>
<text x="175.8" y="94.1">&quot;F&quot;</text>
<text x="258.4" y="94.1">&quot;F&quot;</text>
<text x="62.5" y="183.4">SECTION &quot;E&quot;-&quot;E&quot;</text>
<text x="66.1" y="186.9">SCALE 5 : 2</text>
</g>
<g font-size="2.8">
<text x="67.6" y="18.1">HSEC8-RA</text>
<text x="207.4" y="20.1">HSEC8-EM</text>
</g>
<g font-size="2.8" fill="#f0f">
<text x="201" y="27.1">&quot;F&quot;</text>
<text x="63.8" y="155.2">&quot;E&quot;</text>
</g>
<text font-size="2.7" x="256.1" y="213.9">SHEET 4 OF 6</text>
<g font-size="2.1">
<text x="186.3" y="196.2">PROPRIETARY NOTE</text>
<text x="169.8" y="215.5">c:\enterprisevault\DWG\MISC\MKTG\HSEC8 MATED DOCUMENT-MKT.SLDDRW</text>
</g>
<g font-size="2">
<text x="221.5" y="207">520 PARK EAST BLVD, NEW ALBANY, IN 47150</text>
<text x="221.5" y="209.2">PHONE: 812-944-6733</text>
<text x="246.1" y="209.2">FAX: 812-948-5047</text>
<text x="221.5" y="211.3">e-Mail</text>
<text x="229.3" y="211.3">info@SAMTEC.com</text>
<text x="252.2" y="211.3">code 55322</text>
</g>
<g font-size="1.4">
<text x="179.7" y="198.8">THIS DOCUMENT CONTAINS INFORMATION</text>
<text x="179.7" y="200.6">CONFIDENTIAL AND PROPRIETARY TO</text>
<text x="179.7" y="202.5">SAMTEC, INC. AND SHALL NOT BE REPRODUCED</text>
<text x="179.7" y="204.4">OR TRANSFERRED TO OTHER DOCUMENTS OR</text>
<text x="179.7" y="206.2">DISCLOSED TO OTHERS OR USED FOR ANY</text>
<text x="179.7" y="208.1">PURPOSE OTHER THAN THAT WHICH IT WAS</text>
<text x="179.7" y="210">OBTAINED WITHOUT THE EXPRESSED WRITTEN</text>
<text x="179.7" y="211.8">CONSENT OF SAMTEC, INC.</text>
</g>
</svg>
